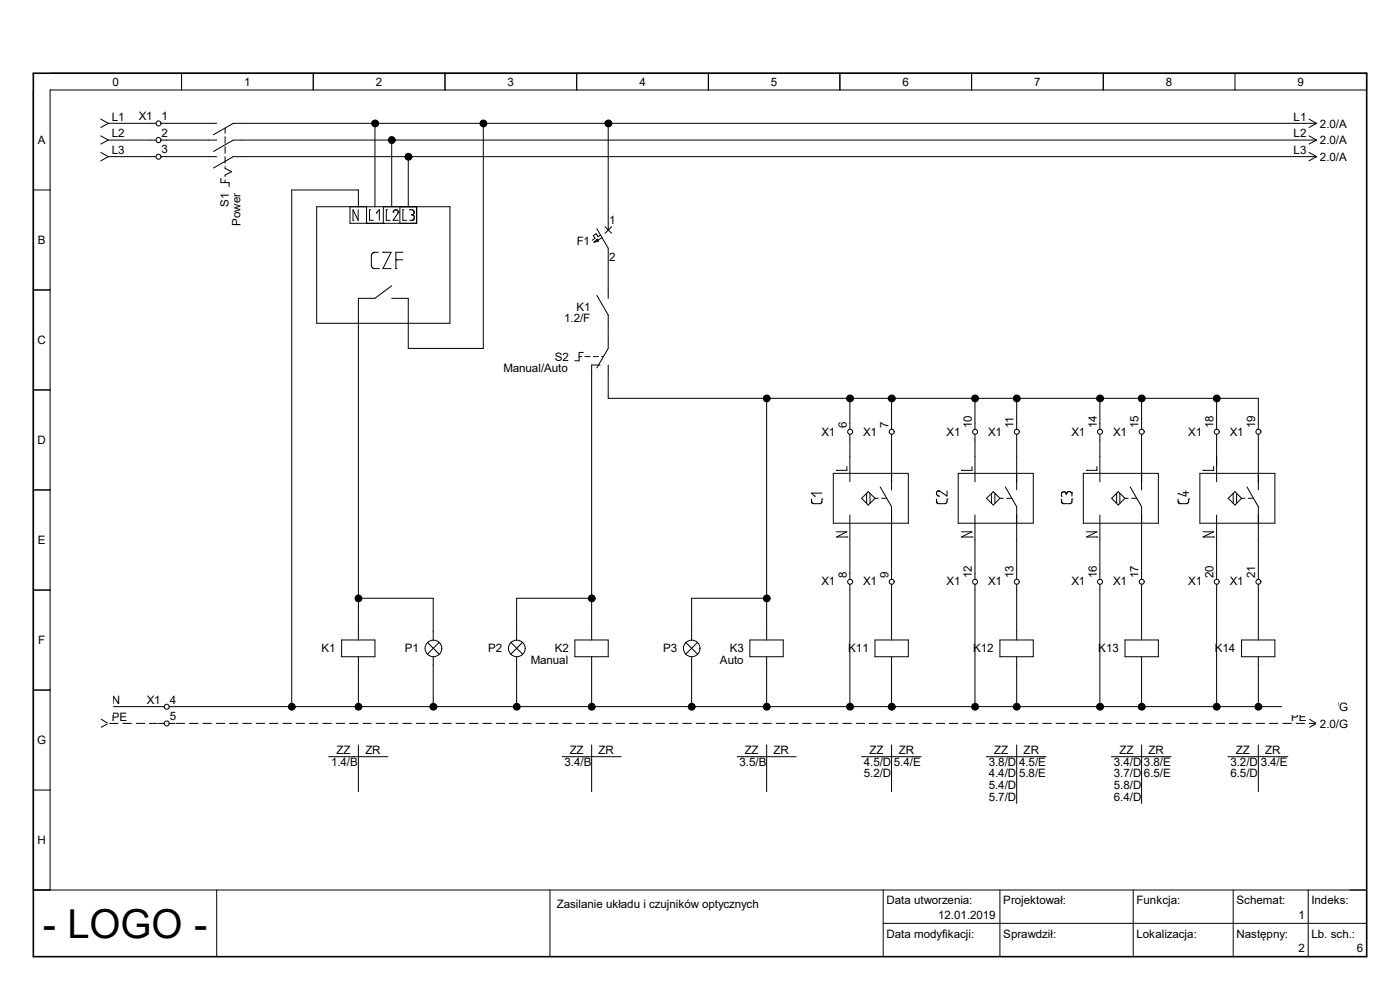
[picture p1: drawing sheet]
<svg xmlns="http://www.w3.org/2000/svg" width="297mm" height="210mm" viewBox="0 0 297 210" stroke-linecap="round" stroke-linejoin="round" font-family="sans-serif">
<path d="M7.1 15.5h282.8v187.4h-282.8z" fill="none" stroke="#000" stroke-width=".34"/>
<g fill="none" stroke="#000" stroke-width=".21">
<path d="M7.1 19.1v169.7h282.8M10.6 15.5h279.3v3.6h-279.3v169.7M38.5 15.5v3.6M66.5 15.5v3.6M94.4 15.5v3.6M122.3 15.5v3.6M150.3 15.5v3.6M178.2 15.5v3.6M206.1 15.5v3.6M234.1 15.5v3.6M262 15.5v3.6M21.4 25.3l1.6 .9"/>
<path d="M21.4 28.8l1.6 .9M21.4 32.3l1.6 .9M23 26.2l-1.6 .9M23 26.2h10.1M23 29.7l-1.6 .9M23 29.7h10.1M23 33.2l-1.6 .9M23 33.2h10.1M34.1 26.2h11.9M34.1 29.7h11.9M34.1 33.2h11.9M46.9 37.8v.9h1.7v.9"/>
<path d="M47.8 27.2v1.1M47.8 29v1.4M47.8 31.1v1.4M47.8 33.2v1.4M47.8 35.3v.4l1.3 .7-1.3 .7v.4M47.8 38.2v.5M79.5 26.2v17.7M83.1 29.7v14.2M86.6 33.2v10.7M102.5 26.2v47.7h-15.9v-10.6h-3.5M129 26.2v22.6M277.7 25.3l1.6 .9"/>
<path d="M277.7 28.8l1.6 .9M277.7 32.3l1.6 .9M279.3 26.2l-1.6 .9M279.3 26.2h-229.8l-4.2 2.4M279.3 29.7l-1.6 .9M279.3 29.7h-229.8l-4.2 2.4M279.3 33.2l-1.6 .9M279.3 33.2h-229.8l-4.2 2.4M7.1 40.3h3.5M67.2 43.9h28.3v24.7h-28.3zM74.3 43.9v3.5h14.1v-3.5M74.9 46.7h.1"/>
<path d="M76 44.5v2.2l-1.1-2.2v2.2M76 43.9v-3.6h-14.1v109.6M77.8 47.4h.1M77.8 43.9v3.5M78.4 44.5h.1M78.4 44.5v2.2h.8M79.2 53.6h.1M79.8 45.2h.1M79.8 45.2l.7-.7v2.2M80.3 57h.1M80.3 53.5l-1.2 .1-.3 .5v2.3l.4 .5 1.1 .1M81.2 53.5h.1"/>
<path d="M81.2 53.5h1.8l-1.8 3.5h1.8M81.3 47.4h.1M81.3 43.9v3.5M82 44.5h.1M82 44.5v2.2h.8M83.4 45h.1M84 57h.1M84 55.1h.1M84 55.1h1.5M84.2 44.5l-.5 .1-.3 .4M84.2 44.5v.1M84.2 44.6l.3 .3v.3"/>
<path d="M84.5 45.2l-1.1 1.5h1.1M84.5 45.2h.1M84.5 45h.1M84.8 43.9v3.5M85.5 44.5h.1M85.5 53.5h-1.5v3.5M85.5 44.5v2.2h.8M86.9 44.5h.1M86.9 44.5h.6a.47 .47 0 0 1 .3 .7M87.2 45.6h.3M87.5 45.6h.1M87.5 45.6a.62 .62 0 0 1 .4 .5 .62 .62 0 0 1-.4 .6h-.6"/>
<path d="M87.6 46.7h.1M87.8 45.2h.1M87.8 45.2l-.3 .4M126.6 48.5l2.4 4.2v10.6M126.7 50.7l.3 .4-1 .3zM127.4 49.9l-.5 .3-.4-.6-.6 .4 .3 .5-.6 .5M127.8 50.4l-1.8 1M128.4 48.1l1.4 1.4M129.8 48.1l-1.4 1.4M7.1 61.5h3.5M83.1 60.6l-3.6 2.7h-3.5v72.5M122.9 75.6h.5"/>
<path d="M123.7 74.8h-.8v1.7h-.9M124.1 75.6h1.1M125.9 75.6h1.1M126.6 62.7l2.4 4.1v7.1l-2.4 4.2M127.3 77.4h-1.8v58.4M127.6 75.6h.4M129 77.4v7.1h138v6.6M7.1 82.7h3.5M162.6 84.5v51.3M177.5 99.8h.1M179.7 99v.8h-2.2M180.3 84.5v6.6"/>
<path d="M180.3 92.1v10.1M189.1 84.5v6.6M189.1 92.1v11.8M204 99.8h.1M206.2 99v.8h-2.2M206.8 84.5v6.6M206.8 92.1v10.1M215.7 84.5v6.6M215.7 92.1v11.8M230.5 99.8h.1M232.7 99v.8h-2.2M233.3 84.5v6.6"/>
<path d="M233.3 92.1v10.1M242.2 84.5v6.6M242.2 92.1v11.8M255.2 99.8h.1M257.5 99v.8h-2.3M258.1 84.5v6.6M258.1 92.1v10.1M267 92.1v11.8M7.1 103.9h3.5M172.2 106.5h.1M172.2 105.9v.6M172.8 105.2h.1"/>
<path d="M174.4 105.9h.1M174.4 105.9v.6l-.4 .3h-1.4l-.4-.3M174.4 104.6h-2.2l.6 .6M176.8 100.4h15.9v10.6h-15.9zM177.5 112.8h2.2l-2.2 1.1h2.2M179.7 113.9h.1M180.3 109.3v13.6M183.9 104.6v2.2M184.2 104.3l1.4 1.4-1.4 1.4-1.4-1.4zM184.6 104.6v2.2M185.6 105.7h.7M186.7 103.3l2.4 4.2v15.4"/>
<path d="M187 105.7h1.1M198.7 105.9v.6M198.7 106.5h.1M199.1 105.2h.1M199.1 104.1h.1M200.9 105.9h.1M200.9 105.9v.5l-.4 .4h-1.4l-.4-.3M200.9 104.1v1.1l-1.4-.9a.5 .5 0 0 0-.7 0 .5 .5 0 0 0 0 .6l.3 .3M203.3 100.4h15.9v10.6h-15.9zM204 112.8h2.2l-2.2 1.1h2.2M206.2 113.9h.1M206.8 109.3v13.6"/>
<path d="M209.3 105.7l1.4-1.4 1.4 1.4-1.4 1.4zM210.4 104.6v2.2M211.1 104.6v2.2M212.1 105.7h.8M213.3 103.3l2.4 4.2v15.4M213.6 105.7h1.1M225.2 105.2h.1M225.2 105.9v.6M225.2 106.5h.1M226.2 104.7h.1M226.2 104.6a.53 .53 0 0 0-.6-.3 .53 .53 0 0 0-.4 .5v.4M226.2 104.6v.3"/>
<path d="M226.2 104.7v.1M227.3 104.5h.1M227.3 104.5l.1 .7M227.3 104.5l-.3-.2h-.4l-.4 .3M227.4 105.9h.1M227.4 105.9v.6l-.4 .3h-1.4l-.4-.3M229.8 100.4h15.9v10.6h-15.9zM230.5 112.8h2.2l-2.2 1.1h2.2M232.7 113.9h.1M233.3 109.3v13.6M235.8 105.7l1.4-1.4 1.5 1.4-1.5 1.4zM236.9 104.6v2.2"/>
<path d="M237.6 104.6v2.2M238.7 105.7h.7M239.8 103.3l2.4 4.2v15.4M240.1 105.7h1.1M249.9 104.7h.1M249.9 105.9l.1 .6M250 106.5h.1M251 104.5h.1M251 104.5h1.2M251.6 104.1v1.1l-1.7-.5M252.2 105.9h.1M252.2 105.9v.5l-.4 .4h-1.5l-.3-.3"/>
<path d="M254.6 100.4h15.9v10.6h-15.9zM255.2 112.8h2.3l-2.3 1.1h2.3M257.5 113.9h.1M258.1 109.3v13.6M260.6 105.7l1.4-1.4 1.4 1.4-1.4 1.4zM261.6 104.6v2.2M262.3 104.6v2.2M263.4 105.7h.7M264.5 103.3l2.5 4.2v15.4M264.8 105.7h1.1M7.1 125.2h3.5M72.5 135.8h7v3.5h-7z"/>
<path d="M76 139.3v10.6M76 126.9h15.9v8.9M90.7 136.3l2.5 2.5M91.9 139.3v10.6M93.2 136.3l-2.5 2.5M108.4 136.3l2.5 2.5M109.6 139.3v10.6M110.9 136.3l-2.5 2.5M122 135.8h7v3.5h-7zM125.5 139.3v10.6M125.5 126.9h-15.9v8.9M145.5 136.3l2.5 2.5"/>
<path d="M146.7 139.3v10.6M148 136.3l-2.5 2.5M159.1 135.8h7.1v3.5h-7.1zM162.6 139.3v10.6M162.6 126.9h-15.9v8.9M180.3 123.9v26M185.6 135.8h7.1v3.5h-7.1zM189.1 123.9v11.9M189.1 139.3v10.6M206.8 123.9v26M212.1 135.8h7.1v3.5h-7.1zM215.7 123.9v11.9"/>
<path d="M215.7 139.3v10.6M233.3 123.9v26M238.7 135.8h7v3.5h-7zM242.2 123.9v11.9M242.2 139.3v10.6M258.1 123.9v26M263.4 135.8h7.1v3.5h-7.1zM267 123.9v11.9M267 139.3v10.6M7.1 146.4h3.5M21.4 149l1.6 .9M21.4 152.6l1.4 .8"/>
<path d="M22.8 153.5l-1.4 .8M23 149.9l-1.6 .9M23 149.9h11.8M23.2 153.5h1.9M26 153.5h1.9M28.8 153.5h2M31.6 153.5h1.8M33.6 153.5h1.2M35.9 149.9h243.4M35.9 153.5h1.2M37.3 153.5h1.9M40.1 153.5h2"/>
<path d="M43 153.5h1.9M45.8 153.5h2M48.6 153.5h1.9M51.4 153.5h2M54.3 153.5h1.9M57.1 153.5h2M59.9 153.5h2M62.7 153.5h2M65.6 153.5h1.9M68.4 153.5h2M71.2 153.5h2M74.1 153.5h1.9"/>
<path d="M76 158v9.9M76.9 153.5h1.9M79.7 153.5h2M82.5 153.5h2M85.4 153.5h1.9M88.2 153.5h2M91.1 153.5h1.9M93.9 153.5h1.9M96.7 153.5h1.9M99.5 153.5h2M102.4 153.5h1.9M105.2 153.5h1.9"/>
<path d="M108 153.5h1.9M110.8 153.5h2M113.7 153.5h1.9M116.5 153.5h1.9M119.3 153.5h2M122.2 153.5h1.9M125 153.5h1.9M125.5 158v9.9M127.8 153.5h2M130.6 153.5h2M133.5 153.5h1.9M136.3 153.5h2"/>
<path d="M139.1 153.5h2M141.9 153.5h2M144.8 153.5h1.9M147.6 153.5h2M150.5 153.5h1.9M153.3 153.5h1.9M156.1 153.5h1.9M158.9 153.5h2M161.8 153.5h1.9M162.6 158v9.9M164.6 153.5h1.9M167.4 153.5h2"/>
<path d="M170.2 153.5h2M173.1 153.5h1.9M175.9 153.5h1.9M178.7 153.5h2M181.6 153.5h1.9M184.4 153.5h1.9M187.2 153.5h1.9M189.1 158v9.9M190 153.5h2M192.9 153.5h1.9M195.7 153.5h2M198.5 153.5h2"/>
<path d="M201.3 153.5h2M204.2 153.5h1.9M207 153.5h2M209.8 153.5h2M212.7 153.5h1.9M215.5 153.5h1.9M215.7 158v12.4M218.3 153.5h2M221.1 153.5h2M224 153.5h1.9M226.8 153.5h2M229.7 153.5h1.9"/>
<path d="M232.5 153.5h1.9M235.3 153.5h1.9M238.1 153.5h2M241 153.5h1.9M242.2 158v12.4M243.8 153.5h1.9M246.6 153.5h1.9M249.4 153.5h2M252.3 153.5h1.9M255.1 153.5h1.9M257.9 153.5h2M260.7 153.5h2"/>
<path d="M263.6 153.5h1.9M266.4 153.5h2M267 158v9.9M269.2 153.5h2M272.1 153.5h1.9M274.9 153.5h1.9M277.7 153.5h1.4M277.7 149l1.6 .9M277.7 152.6l1.4 .8M279.1 153.5l-1.4 .8M279.3 149.9l-1.6 .9M7.1 167.6h3.5"/>
<path d="M69.7 160.5h12.6M119.3 160.5h12.5M156.4 160.5h12.5M182.8 160.5h12.6M209.3 160.5h12.7M235.8 160.5h12.7M260.5 160.5h12.7M46 188.8v14.1M116.7 188.8v14.1M187.4 195.9h102.5M187.4 188.8v14.1M212.1 188.8v14.1"/>
<path d="M240.4 188.8v14.1M261.6 188.8v14.1M277.5 188.8v14.1"/>
<circle cx="33.6" cy="29.7" r=".54"/>
<circle cx="33.6" cy="26.2" r=".53"/>
<circle cx="33.6" cy="33.3" r=".53"/>
<circle cx="180.4" cy="91.6" r=".54"/>
<circle cx="189.2" cy="91.6" r=".53"/>
<circle cx="206.9" cy="91.6" r=".53"/>
<circle cx="215.7" cy="91.6" r=".54"/>
<circle cx="233.4" cy="91.6" r=".53"/>
<circle cx="242.2" cy="91.6" r=".53"/>
<circle cx="258.1" cy="91.6" r=".53"/>
<circle cx="267" cy="91.6" r=".54"/>
<circle cx="92" cy="137.6" r="1.77"/>
<circle cx="109.7" cy="137.6" r="1.77"/>
<circle cx="146.8" cy="137.6" r="1.75"/>
<circle cx="180.4" cy="123.4" r=".54"/>
<circle cx="189.2" cy="123.4" r=".53"/>
<circle cx="206.9" cy="123.4" r=".53"/>
<circle cx="215.7" cy="123.4" r=".54"/>
<circle cx="233.4" cy="123.4" r=".53"/>
<circle cx="242.2" cy="123.4" r=".53"/>
<circle cx="258.1" cy="123.4" r=".53"/>
<circle cx="267" cy="123.4" r=".54"/>
<circle cx="35.4" cy="153.5" r=".53"/>
<circle cx="35.4" cy="149.9" r=".53"/>
</g>
<g fill="#000">
<circle cx="79.6" cy="26.2" r=".71"/>
<circle cx="83.1" cy="29.7" r=".71"/>
<circle cx="86.7" cy="33.3" r=".71"/>
<circle cx="102.6" cy="26.2" r=".7"/>
<circle cx="129.1" cy="26.2" r=".71"/>
<circle cx="162.7" cy="84.5" r=".7"/>
<circle cx="180.3" cy="84.5" r=".71"/>
<circle cx="189.2" cy="84.5" r=".71"/>
<circle cx="206.9" cy="84.5" r=".7"/>
<circle cx="215.7" cy="84.5" r=".71"/>
<circle cx="233.4" cy="84.5" r=".71"/>
<circle cx="242.2" cy="84.5" r=".7"/>
<circle cx="258.1" cy="84.5" r=".7"/>
<circle cx="76" cy="126.9" r=".7"/>
<circle cx="125.5" cy="126.9" r=".7"/>
<circle cx="162.7" cy="126.9" r=".7"/>
<circle cx="61.9" cy="149.9" r=".71"/>
<circle cx="76" cy="149.9" r=".71"/>
<circle cx="92" cy="149.9" r=".71"/>
<circle cx="109.6" cy="149.9" r=".7"/>
<circle cx="125.5" cy="149.9" r=".7"/>
<circle cx="146.7" cy="149.9" r=".7"/>
<circle cx="162.7" cy="149.9" r=".7"/>
<circle cx="180.3" cy="149.9" r=".71"/>
<circle cx="189.2" cy="149.9" r=".71"/>
<circle cx="206.9" cy="149.9" r=".7"/>
<circle cx="215.7" cy="149.9" r=".71"/>
<circle cx="233.4" cy="149.9" r=".71"/>
<circle cx="242.2" cy="149.9" r=".7"/>
<circle cx="258.1" cy="149.9" r=".7"/>
<circle cx="267" cy="149.9" r=".71"/>
</g>
<g fill="none" stroke="#000" stroke-width=".25">
<circle cx="79.6" cy="26.2" r=".71"/>
<circle cx="83.1" cy="29.7" r=".71"/>
<circle cx="86.7" cy="33.3" r=".71"/>
<circle cx="102.6" cy="26.2" r=".7"/>
<circle cx="129.1" cy="26.2" r=".71"/>
<circle cx="162.7" cy="84.5" r=".7"/>
<circle cx="180.3" cy="84.5" r=".71"/>
<circle cx="189.2" cy="84.5" r=".71"/>
<circle cx="206.9" cy="84.5" r=".7"/>
<circle cx="215.7" cy="84.5" r=".71"/>
<circle cx="233.4" cy="84.5" r=".71"/>
<circle cx="242.2" cy="84.5" r=".7"/>
<circle cx="258.1" cy="84.5" r=".7"/>
<circle cx="76" cy="126.9" r=".7"/>
<circle cx="125.5" cy="126.9" r=".7"/>
<circle cx="162.7" cy="126.9" r=".7"/>
<circle cx="61.9" cy="149.9" r=".71"/>
<circle cx="76" cy="149.9" r=".71"/>
<circle cx="92" cy="149.9" r=".71"/>
<circle cx="109.6" cy="149.9" r=".7"/>
<circle cx="125.5" cy="149.9" r=".7"/>
<circle cx="146.7" cy="149.9" r=".7"/>
<circle cx="162.7" cy="149.9" r=".7"/>
<circle cx="180.3" cy="149.9" r=".71"/>
<circle cx="189.2" cy="149.9" r=".71"/>
<circle cx="206.9" cy="149.9" r=".7"/>
<circle cx="215.7" cy="149.9" r=".71"/>
<circle cx="233.4" cy="149.9" r=".71"/>
<circle cx="242.2" cy="149.9" r=".7"/>
<circle cx="258.1" cy="149.9" r=".7"/>
<circle cx="267" cy="149.9" r=".71"/>
</g>
<g fill="#fff">
<path d="M12.1 58.4h11.8v93.2h-11.8z"/>
<path d="M271.9 58.4h11.8v93.2h-11.8z"/>
</g>
<text font-size="8.5" x="9.1" y="199">- LOGO -</text>
<g font-size="2.5">
<text x="23.9" y="18.2">0</text>
<text x="51.8" y="18.2">1</text>
<text x="79.8" y="18.2">2</text>
<text x="107.7" y="18.2">3</text>
<text x="135.6" y="18.2">4</text>
<text x="163.5" y="18.2">5</text>
<text x="191.5" y="18.2">6</text>
<text x="219.4" y="18.2">7</text>
<text x="247.4" y="18.2">8</text>
<text x="275.3" y="18.2">9</text>
<text x="23.7" y="25.7">L1</text>
<text x="23.7" y="29.2">L2</text>
<text x="29.4" y="25.5">X1</text>
<text x="34.3" y="25.5">1</text>
<text x="34.3" y="29">2</text>
<text x="274.4" y="25.7">L1</text>
<text x="274.4" y="29.2">L2</text>
<text x="280" y="27.1">2.0/A</text>
<text x="8" y="30.6">A</text>
<text x="23.7" y="32.7">L3</text>
<text x="34.3" y="32.6">3</text>
<text x="274.4" y="32.7">L3</text>
<text x="280" y="30.6">2.0/A</text>
<text x="280" y="34.1">2.0/A</text>
<text x="48.6" y="43.9" transform="rotate(-90 48.6 43.9)">S1</text>
<text x="51.1" y="47.9" transform="rotate(-90 51.1 47.9)">Power</text>
<text x="129.2" y="47.6">1</text>
<text x="8" y="51.9">B</text>
<text x="122.3" y="52.1">F1</text>
<text x="129.2" y="55.3">2</text>
<text x="122.3" y="65.9">K1</text>
<text x="119.7" y="68.4">1.2/F</text>
<text x="8" y="73.1">C</text>
<text x="117.7" y="76.5">S2</text>
<text x="106.8" y="79">Manual/Auto</text>
<text x="8" y="94.3">D</text>
<text x="174.3" y="92.4">X1</text>
<text x="179.7" y="90.8" transform="rotate(-90 179.7 90.8)">6</text>
<text x="183.1" y="92.4">X1</text>
<text x="188.5" y="90.8" transform="rotate(-90 188.5 90.8)">7</text>
<text x="200.8" y="92.4">X1</text>
<text x="206.2" y="90.8" transform="rotate(-90 206.2 90.8)">10</text>
<text x="209.6" y="92.4">X1</text>
<text x="215" y="90.8" transform="rotate(-90 215 90.8)">11</text>
<text x="227.3" y="92.4">X1</text>
<text x="232.7" y="90.8" transform="rotate(-90 232.7 90.8)">14</text>
<text x="236.2" y="92.4">X1</text>
<text x="241.6" y="90.8" transform="rotate(-90 241.6 90.8)">15</text>
<text x="252.1" y="92.4">X1</text>
<text x="257.4" y="90.8" transform="rotate(-90 257.4 90.8)">18</text>
<text x="260.9" y="92.4">X1</text>
<text x="266.3" y="90.8" transform="rotate(-90 266.3 90.8)">19</text>
<text x="8" y="115.5">E</text>
<text x="174.3" y="124.2">X1</text>
<text x="179.7" y="122.7" transform="rotate(-90 179.7 122.7)">8</text>
<text x="183.1" y="124.2">X1</text>
<text x="188.5" y="122.7" transform="rotate(-90 188.5 122.7)">9</text>
<text x="200.8" y="124.2">X1</text>
<text x="206.2" y="122.7" transform="rotate(-90 206.2 122.7)">12</text>
<text x="209.6" y="124.2">X1</text>
<text x="215" y="122.7" transform="rotate(-90 215 122.7)">13</text>
<text x="227.3" y="124.2">X1</text>
<text x="232.7" y="122.7" transform="rotate(-90 232.7 122.7)">16</text>
<text x="236.2" y="124.2">X1</text>
<text x="241.6" y="122.7" transform="rotate(-90 241.6 122.7)">17</text>
<text x="252.1" y="124.2">X1</text>
<text x="257.4" y="122.7" transform="rotate(-90 257.4 122.7)">20</text>
<text x="260.9" y="124.2">X1</text>
<text x="266.3" y="122.7" transform="rotate(-90 266.3 122.7)">21</text>
<text x="8.1" y="136.7">F</text>
<text x="68.2" y="138.3">K1</text>
<text x="85.9" y="138.3">P1</text>
<text x="103.5" y="138.3">P2</text>
<text x="112.6" y="140.8">Manual</text>
<text x="117.7" y="138.3">K2</text>
<text x="140.7" y="138.3">P3</text>
<text x="152.7" y="140.8">Auto</text>
<text x="154.8" y="138.3">K3</text>
<text x="180" y="138.3">K11</text>
<text x="206.5" y="138.3">K12</text>
<text x="233" y="138.3">K13</text>
<text x="257.7" y="138.3">K14</text>
<text x="23.7" y="149.4">N</text>
<text x="31.2" y="149.3">X1</text>
<text x="36" y="149.3">4</text>
<text x="23.7" y="152.9">PE</text>
<text x="36" y="152.8">5</text>
<text x="273.9" y="152.9">PE</text>
<text x="280" y="154.3">2.0/G</text>
<text x="280" y="150.8">2.0/G</text>
<text x="7.9" y="157.9">G</text>
<text x="71.4" y="160">ZZ</text>
<text x="77.5" y="160">ZR</text>
<text x="120.9" y="160">ZZ</text>
<text x="127" y="160">ZR</text>
<text x="158" y="160">ZZ</text>
<text x="164.1" y="160">ZR</text>
<text x="184.4" y="160">ZZ</text>
<text x="190.7" y="160">ZR</text>
<text x="210.9" y="160">ZZ</text>
<text x="217.2" y="160">ZR</text>
<text x="237.5" y="160">ZZ</text>
<text x="243.7" y="160">ZR</text>
<text x="262.2" y="160">ZZ</text>
<text x="268.4" y="160">ZR</text>
<text x="70.2" y="162.5">1.4/B</text>
<text x="119.8" y="162.5">3.4/B</text>
<text x="156.9" y="162.5">3.5/B</text>
<text x="183.3" y="162.5">4.5/D</text>
<text x="183.3" y="164.9">5.2/D</text>
<text x="189.7" y="162.5">5.4/E</text>
<text x="209.8" y="162.5">3.8/D</text>
<text x="209.8" y="164.9">4.4/D</text>
<text x="209.8" y="167.4">5.4/D</text>
<text x="216.2" y="162.5">4.5/E</text>
<text x="216.2" y="164.9">5.8/E</text>
<text x="236.3" y="162.5">3.4/D</text>
<text x="236.3" y="164.9">3.7/D</text>
<text x="236.3" y="167.4">5.8/D</text>
<text x="242.7" y="162.5">3.8/E</text>
<text x="242.7" y="164.9">6.5/E</text>
<text x="261" y="162.5">3.2/D</text>
<text x="261" y="164.9">6.5/D</text>
<text x="267.5" y="162.5">3.4/E</text>
<text x="209.8" y="169.9">5.7/D</text>
<text x="236.3" y="169.9">6.4/D</text>
<text x="8" y="179.1">H</text>
<text x="188.1" y="191.8">Data utworzenia:</text>
<text x="212.9" y="191.8">Projektował:</text>
<text x="241.1" y="191.8">Funkcja:</text>
<text x="262.3" y="191.8">Schemat:</text>
<text x="278.3" y="191.8">Indeks:</text>
<text x="118.1" y="192.5">Zasilanie układu i czujników optycznych</text>
<text x="199.1" y="195">12.01.2019</text>
<text x="275.5" y="195">1</text>
<text x="188.1" y="198.9">Data modyfikacji:</text>
<text x="212.9" y="198.9">Sprawdził:</text>
<text x="241.1" y="198.9">Lokalizacja:</text>
<text x="262.3" y="198.9">Następny:</text>
<text x="275.5" y="202.1">2</text>
<text x="278.3" y="198.9">Lb. sch.:</text>
<text x="287.9" y="202.1">6</text>
</g>
</svg>
